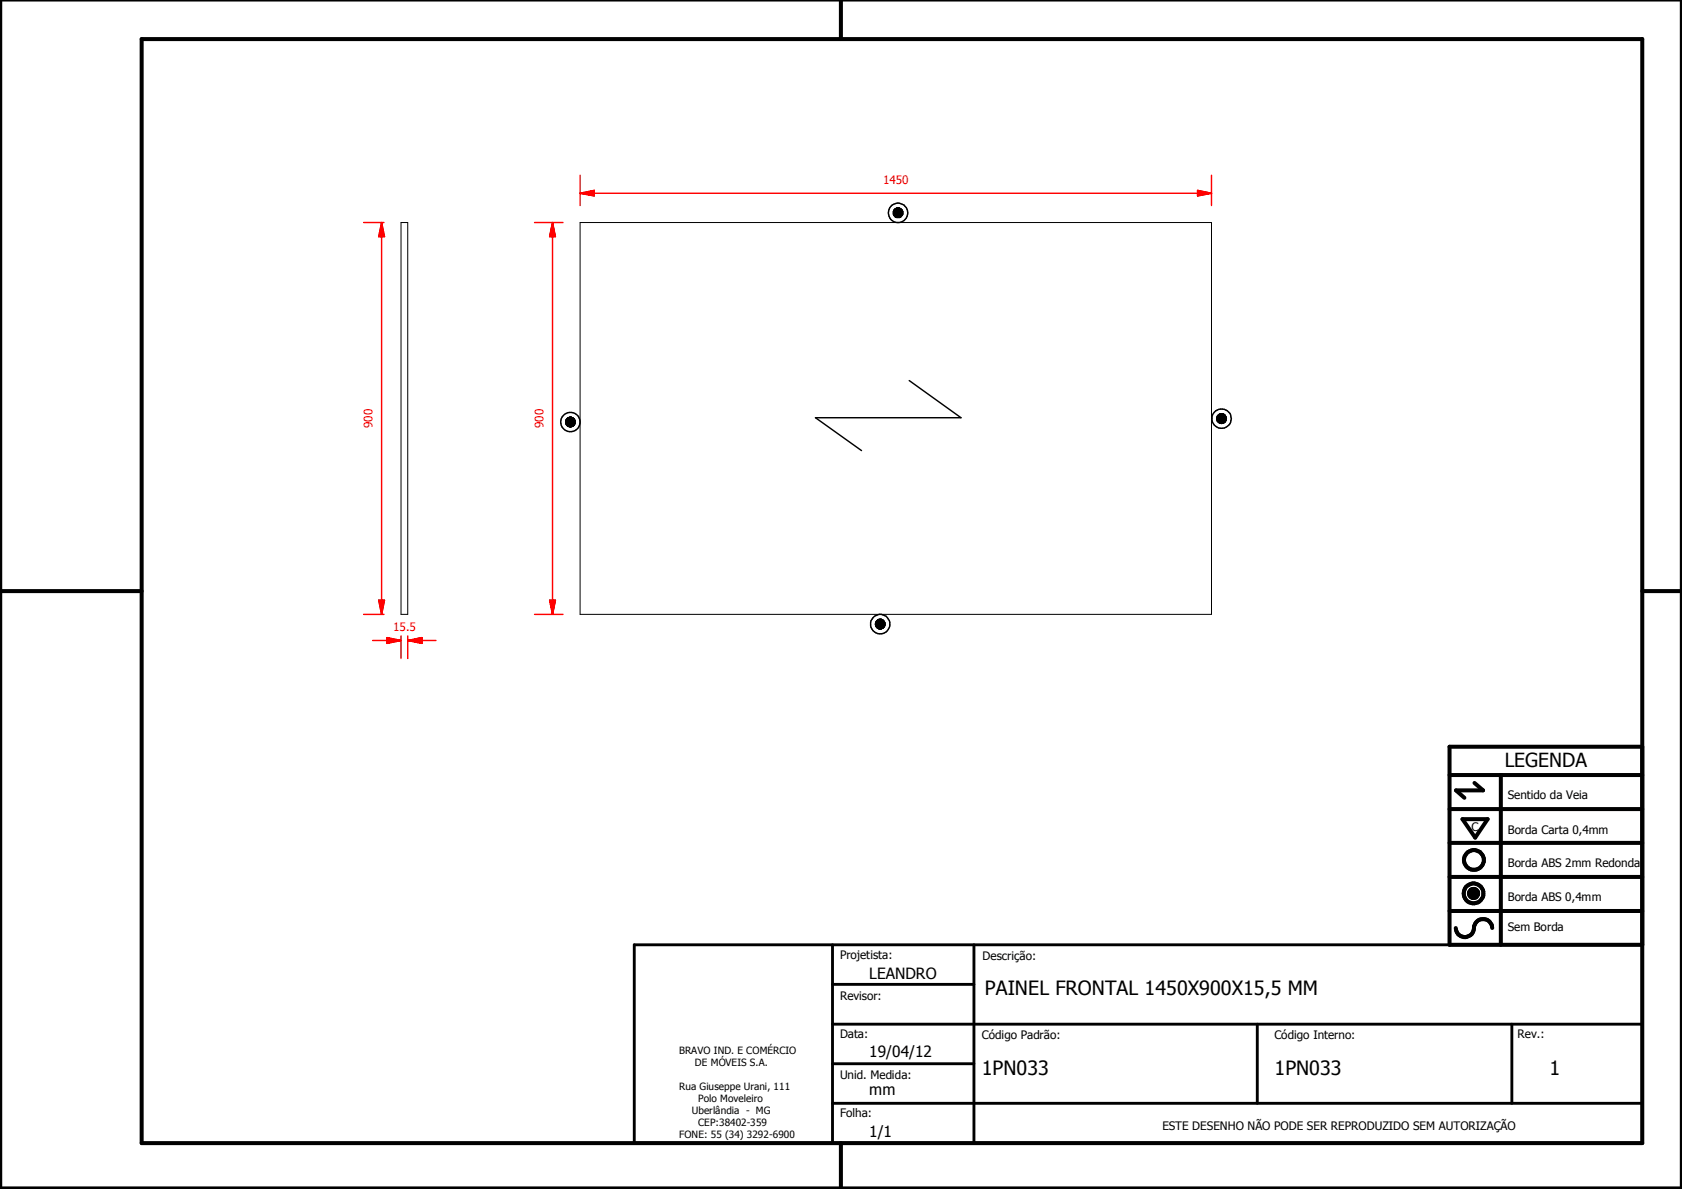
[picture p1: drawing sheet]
<svg xmlns="http://www.w3.org/2000/svg" width="297mm" height="210mm" viewBox="0 0 297 210" stroke-linecap="round" stroke-linejoin="round" font-family="sans-serif">
<g fill="none" stroke="#000" stroke-width=".18">
<path d="M70.8 39.3h1.2v69.2h-1.2zM102.4 39.3h111.5v69.2h-111.5zM157.8 37.5h1.6v.1zM157.8 37.5l1.6 .1h-1.6zM157.8 37.6h1.6zM157.8 37.6h1.6v.2zM157.8 37.6l1.6 .2h-1.6zM157.8 37.8h1.6zM157.8 37.8l1.5 .1zM157.8 37.4l1.6 .1zM157.8 37.3l1.6 .1zM157.8 37.9h1.5v.1z"/>
<path d="M157.8 37.9l1.5 .1h-1.4zM157.8 37.2l1.6 .1h-1.6zM157.8 37.2h1.5l.1 .1zM157.9 38h1.4zM157.9 38l1.4 .1zM157.9 37.1l1.4 .1h-1.5zM157.9 37.1l1.4 .1zM157.9 38.1h1.4zM157.9 38.1h1.3zM157.9 37.1h1.4zM157.9 38.1l1.3 .1zM157.9 37l1.4 .1h-1.4z"/>
<path d="M157.9 37l1.4 .1zM157.9 37h1.3zM158 38.2h1.2zM158 38.2l1.1 .1zM158 37h1.2zM158.1 38.3h1zM158.1 38.3h.9zM158.1 36.9l1.1 .1h-1.2zM158.1 36.9l1.1 .1zM158.1 36.9h1zM158.2 38.3h.8zM158.2 38.3l.7 .1z"/>
<path d="M158.2 36.8l.9 .1zM158.2 36.8h.8zM158.2 38.4h.7zM158.2 38.4h.6zM158.2 36.8h.7zM158.3 38.4h.5zM158.3 36.7l.6 .1zM158.3 36.7h.5zM158.4 38.4h.4zM158.4 38.4h.3zM158.4 36.7h.4zM158.5 38.4h.2z"/>
<path d="M158.5 36.7h.3zM158.5 36.7h.2zM99.9 74.4l1.7 .1zM99.9 74.5l1.7 .1zM99.9 74.6l1.7 .1zM99.9 74.7l1.7 .1zM99.9 74.8h1.7zM99.9 74.8h1.6zM99.9 74.3l1.7 .1zM99.9 74.3h1.7zM100 74.8h1.5zM100 74.8l1.5 .1z"/>
<path d="M100 74.9h1.5zM100 74.9l1.4 .1zM100 74.2l1.6 .1h-1.7zM100 74.2l1.6 .1zM100 74.1l1.5 .1zM100 75h1.4zM100 75l1.4 .1zM100 74l1.5 .1h-1.5zM100 74l1.5 .1zM100.1 75.1h1.3zM100.1 75.1h1.2zM100.1 73.9l1.3 .1h-1.4z"/>
<path d="M100.1 73.9l1.3 .1zM100.2 75.1h1.1zM100.2 75.1l1.1 .1zM100.2 73.9h1.2zM100.2 73.9h1.1zM100.2 75.2h1.1zM100.2 75.2h1zM100.2 73.8l1.1 .1zM100.3 75.2h.9zM100.3 75.2l.8 .1zM100.3 73.8h1zM100.3 73.8h.9z"/>
<path d="M100.4 75.3h.7zM100.4 75.3h.6zM100.4 73.7l.8 .1zM100.4 73.7h.7zM100.5 75.3h.5zM100.5 75.3h.4zM100.5 73.7h.6zM100.5 75.3l.3 .1zM100.5 73.7h.5zM100.5 73.7h.4zM100.7 75.4h.1zM100.7 73.7h.2z"/>
<path d="M100.7 73.7h.1zM214.9 73.8h1.7v.1zM214.9 73.8l1.7 .1h-1.7zM214.9 73.9l1.7 .1zM214.9 74l1.7 .1zM214.9 74.1h1.7zM214.9 74.1l1.6 .1zM214.9 74.2h1.6zM214.9 74.2l1.6 .1zM214.9 73.7l1.7 .1zM214.9 73.7h1.7zM215 74.3h1.5z"/>
<path d="M215 74.3h1.4zM215 74.3l1.4 .1zM215 73.5l1.5 .2h-1.6zM215 73.5h1.5v.2zM215 73.5h1.5zM215 73.5h1.4zM215 74.4h1.4zM215 74.4l1.4 .1zM215 73.4l1.4 .1zM215.1 74.5h1.3zM215.1 74.5h1.2zM215.1 73.4h1.3z"/>
<path d="M215.2 74.5h1.1zM215.2 74.5l1 .1zM215.2 73.3l1.2 .1zM215.2 74.6h1zM215.2 73.2l1.1 .1zM215.3 74.6h.9zM215.3 74.6l.8 .1zM215.3 73.2h.9h-1zM215.3 73.2h.9zM215.4 74.7h.7zM215.4 74.7h.6zM215.4 73.1l.8 .1z"/>
<path d="M215.4 73.1h.7zM215.5 74.7h.5zM215.5 74.7h.4zM215.5 73.1h.6zM215.5 73.1h.5zM215.6 74.7h.3zM215.6 74.7l.2 .1zM215.6 73.1h.4zM215.6 73.1h.3zM215.6 74.8h.2zM215.6 73.1h.2zM154.6 110.1l1.7 .1z"/>
<path d="M154.6 110.2l1.7 .1zM154.6 110.3l1.7 .1zM154.6 110.4h1.7zM154.6 110.4h1.6zM154.6 110.4l1.6 .1zM154.6 110l1.7 .1h-1.7zM154.6 110h1.7v.1zM154.6 109.9l1.7 .1zM154.7 110.5h1.5zM154.7 110.5l1.5 .1zM154.7 109.9h1.5h-1.6zM154.7 109.9h1.5z"/>
<path d="M154.7 110.6h1.5zM154.7 110.6l1.4 .1zM154.7 109.7l1.5 .2h-1.5zM154.7 109.7h1.5v.2zM154.8 110.7h1.3zM154.8 109.7h1.4zM154.8 110.7l1.2 .1zM154.8 109.6l1.3 .1h-1.3zM154.8 109.6l1.3 .1zM154.8 109.6h1.3zM154.9 110.8h1.1zM154.9 110.8l1.1 .1z"/>
<path d="M154.9 109.6h1.2zM155 110.9h1zM155 110.9h.9zM155 109.5l1 .1h-1.1zM155 109.5l1 .1zM155 110.9l.8 .1zM155 109.4l1 .1zM155 109.4h.9zM155.1 111h.7zM155.1 111h.6zM155.1 109.4h.8zM155.2 111h.5z"/>
<path d="M155.2 111h.4zM155.2 109.3l.6 .1h-.7zM155.2 109.3l.6 .1zM155.2 109.3h.5zM155.3 111h.3zM155.3 111h.2zM155.3 109.3h.4zM155.3 109.3h.3zM155.4 111h.1zM155.4 109.3h.2zM155.4 109.3h.1zM259.4 157.6l1.6 .1z"/>
<path d="M259.4 157.7l1.6 .1zM259.4 157.8l1.6 .1zM259.4 157.9h1.6v.1zM259.4 157.9l1.6 .1h-1.5zM259.4 157.6h1.6zM259.5 158h1.5zM259.5 158l1.4 .1zM259.5 157.5l1.5 .1h-1.6zM259.5 157.5l1.5 .1zM259.5 158.1h1.4zM259.5 157.4l1.5 .1h-1.5zM259.5 157.4l1.5 .1z"/>
<path d="M259.5 158.1l1.4 .1zM259.5 157.3l1.4 .1h-1.4zM259.5 157.3l1.4 .1zM259.6 158.2h1.3zM259.6 158.2h1.2zM259.6 157.2l1.3 .1h-1.4zM259.6 157.2l1.3 .1zM259.6 158.2l1.2 .1zM259.6 157.2h1.3zM259.7 158.3h1.1zM259.7 158.3l1 .1zM259.7 157.1l1.1 .1h-1.2z"/>
<path d="M259.7 157.1l1.1 .1zM259.7 157.1h1.1zM259.8 158.4h.9zM259.8 158.4h.8zM259.8 157.1h1zM259.8 157.1h.9zM259.8 158.4l.8 .1zM259.8 157l.9 .1zM259.8 157h.8zM259.9 158.5h.7zM259.9 158.5h.6zM259.9 157h.7z"/>
<path d="M260 158.5h.5zM260 158.5h.4zM260 157h.6zM260.1 158.5h.3zM260.1 158.5h.2zM260.1 156.9l.4 .1zM260.1 156.9h.3zM260.1 156.9h.2z"/>
</g>
<g fill="#000">
<path d="M157.8 37.4l1.6 .1zM157.8 37.3l1.6 .1zM157.8 37.2l1.6 .1h-1.6zM157.8 37.2h1.5l.1 .1zM157.9 37.1l1.4 .1h-1.5zM157.9 37.1l1.4 .1zM157.9 37.1h1.4zM157.9 37l1.4 .1h-1.4zM157.9 37l1.4 .1zM157.9 37h1.3zM158 37h1.2zM158.1 36.9l1.1 .1h-1.2z"/>
<path d="M158.1 36.9l1.1 .1zM158.1 36.9h1zM158.2 36.8l.9 .1zM158.2 36.8h.8zM158.2 36.8h.7zM158.3 36.7l.6 .1zM158.3 36.7h.5zM158.4 36.7h.4zM158.5 36.7h.3zM158.5 36.7h.2zM158.4 38.4h.3zM158.5 38.4h.2z"/>
<path d="M158.3 38.4h.5zM158.4 38.4h.4zM158.2 38.4h.6zM158.2 38.3l.7 .1zM158.2 38.4h.7zM158.1 38.3h.9zM158.2 38.3h.8zM158 38.2l1.1 .1zM158.1 38.3h1zM157.9 38.1l1.3 .1zM158 38.2h1.2zM157.9 38.1h1.3z"/>
<path d="M157.9 38l1.4 .1zM157.9 38.1h1.4zM157.8 37.8l1.5 .1zM157.8 37.9h1.5v.1zM157.8 37.9l1.5 .1h-1.4zM157.9 38h1.4zM157.8 37.5h1.6v.1zM157.8 37.5l1.6 .1h-1.6zM157.8 37.6h1.6zM157.8 37.6h1.6v.2zM157.8 37.6l1.6 .2h-1.6zM157.8 37.8h1.6z"/>
<path d="M99.9 74.3l1.7 .1zM99.9 74.3h1.7zM100 74.2l1.6 .1h-1.7zM100 74.2l1.6 .1zM100 74.1l1.5 .1zM100 74l1.5 .1h-1.5zM100 74l1.5 .1zM100.1 73.9l1.3 .1h-1.4zM100.1 73.9l1.3 .1zM100.2 73.9h1.2zM100.2 73.9h1.1zM100.2 73.8l1.1 .1z"/>
<path d="M100.3 73.8h1zM100.3 73.8h.9zM100.4 73.7l.8 .1zM100.4 73.7h.7zM100.5 73.7h.6zM100.5 73.7h.5zM100.5 73.7h.4zM100.7 73.7h.2zM100.7 73.7h.1zM100.5 75.3l.3 .1zM100.7 75.4h.1zM100.5 75.3h.4z"/>
<path d="M100.4 75.3h.6zM100.5 75.3h.5zM100.3 75.2l.8 .1zM100.4 75.3h.7zM100.2 75.2h1zM100.3 75.2h.9zM100.2 75.1l1.1 .1zM100.2 75.2h1.1zM100.1 75.1h1.2zM100.2 75.1h1.1zM100 75l1.4 .1zM100.1 75.1h1.3z"/>
<path d="M100 74.9l1.4 .1zM100 75h1.4zM100 74.8l1.5 .1zM100 74.9h1.5zM99.9 74.8h1.6zM100 74.8h1.5zM99.9 74.4l1.7 .1zM99.9 74.5l1.7 .1zM99.9 74.6l1.7 .1zM99.9 74.7l1.7 .1zM99.9 74.8h1.7zM214.9 73.7l1.7 .1z"/>
<path d="M214.9 73.7h1.7zM215 73.5l1.5 .2h-1.6zM215 73.5h1.5v.2zM215 73.5h1.5zM215 73.5h1.4zM215 73.4l1.4 .1zM215.1 73.4h1.3zM215.2 73.3l1.2 .1zM215.2 73.2l1.1 .1zM215.3 73.2h.9h-1zM215.3 73.2h.9zM215.4 73.1l.8 .1z"/>
<path d="M215.4 73.1h.7zM215.5 73.1h.6zM215.5 73.1h.5zM215.6 73.1h.4zM215.6 73.1h.3zM215.6 73.1h.2zM215.6 74.7l.2 .1zM215.6 74.8h.2zM215.5 74.7h.4zM215.6 74.7h.3zM215.4 74.7h.6zM215.5 74.7h.5z"/>
<path d="M215.3 74.6l.8 .1zM215.4 74.7h.7zM215.2 74.6h1zM215.3 74.6h.9zM215.2 74.5l1 .1zM215.1 74.5h1.2zM215.2 74.5h1.1zM215 74.4l1.4 .1zM215.1 74.5h1.3zM215 74.3l1.4 .1zM215 74.4h1.4zM215 74.3h1.4z"/>
<path d="M214.9 74.2l1.6 .1zM215 74.3h1.5zM214.9 74.1l1.6 .1zM214.9 74.2h1.6zM214.9 73.8h1.7v.1zM214.9 73.8l1.7 .1h-1.7zM214.9 73.9l1.7 .1zM214.9 74l1.7 .1zM214.9 74.1h1.7zM154.6 110l1.7 .1h-1.7zM154.6 110h1.7v.1zM154.6 109.9l1.7 .1z"/>
<path d="M154.7 109.9h1.5h-1.6zM154.7 109.9h1.5zM154.7 109.7l1.5 .2h-1.5zM154.7 109.7h1.5v.2zM154.8 109.7h1.4zM154.8 109.6l1.3 .1h-1.3zM154.8 109.6l1.3 .1zM154.8 109.6h1.3zM154.9 109.6h1.2zM155 109.5l1 .1h-1.1zM155 109.5l1 .1zM155 109.4l1 .1z"/>
<path d="M155 109.4h.9zM155.1 109.4h.8zM155.2 109.3l.6 .1h-.7zM155.2 109.3l.6 .1zM155.2 109.3h.5zM155.3 109.3h.4zM155.3 109.3h.3zM155.4 109.3h.2zM155.4 109.3h.1zM155.3 111h.2zM155.4 111h.1zM155.2 111h.4z"/>
<path d="M155.3 111h.3zM155.1 111h.6zM155.2 111h.5zM155 110.9l.8 .1zM155.1 111h.7zM155 110.9h.9zM154.9 110.8l1.1 .1zM155 110.9h1zM154.8 110.7l1.2 .1zM154.9 110.8h1.1zM154.8 110.7h1.3zM154.7 110.6l1.4 .1z"/>
<path d="M154.7 110.5l1.5 .1zM154.7 110.6h1.5zM154.6 110.4h1.6zM154.6 110.4l1.6 .1zM154.7 110.5h1.5zM154.6 110.1l1.7 .1zM154.6 110.2l1.7 .1zM154.6 110.3l1.7 .1zM154.6 110.4h1.7zM259.4 157.6h1.6zM259.5 157.5l1.5 .1h-1.6zM259.5 157.5l1.5 .1z"/>
<path d="M259.5 157.4l1.5 .1h-1.5zM259.5 157.4l1.5 .1zM259.5 157.3l1.4 .1h-1.4zM259.5 157.3l1.4 .1zM259.6 157.2l1.3 .1h-1.4zM259.6 157.2l1.3 .1zM259.6 157.2h1.3zM259.7 157.1l1.1 .1h-1.2zM259.7 157.1l1.1 .1zM259.7 157.1h1.1zM259.8 157.1h1zM259.8 157.1h.9z"/>
<path d="M259.8 157l.9 .1zM259.8 157h.8zM259.9 157h.7zM260 157h.6zM260.1 156.9l.4 .1zM260.1 156.9h.3zM260.1 156.9h.2zM260.1 158.5h.2zM260 158.5h.4zM260.1 158.5h.3zM259.9 158.5h.6zM260 158.5h.5z"/>
<path d="M259.8 158.4l.8 .1zM259.9 158.5h.7zM259.8 158.4h.8zM259.7 158.3l1 .1zM259.8 158.4h.9zM259.6 158.2l1.2 .1zM259.7 158.3h1.1zM259.6 158.2h1.2zM259.5 158.1l1.4 .1zM259.6 158.2h1.3zM259.5 158l1.4 .1zM259.5 158.1h1.4z"/>
<path d="M259.4 157.9l1.6 .1h-1.5zM259.5 158h1.5zM259.4 157.6l1.6 .1zM259.4 157.7l1.6 .1zM259.4 157.8l1.6 .1zM259.4 157.9h1.6v.1z"/>
</g>
<g fill="none" stroke="#000" stroke-width=".71">
<path d="M148.5 0v6.9M297 -.1v209.9h-297v-209.9M25 6.9h265v194.9h-265zM0 104.4h25M290 104.4h7M256 136.8h34M260.4 138.2l1.5 1.3h-4.8l1.5 1.3M265 136.8v30M290 131.8h-34v35h34M256 154.8h34M256 148.8h34M256 142.8h34"/>
<path d="M258.3 144.6h4.4l-2.2 3.3zM256 160.8h34M257.1 163.8a1.62 1.62 0 0 0 1.8 1.6 1.62 1.62 0 0 0 1.4-1.9 1.63 1.63 0 0 1 1.7-1.2 1.63 1.63 0 0 1 1.5 1.5M148.5 201.8v8"/>
<circle cx="260.2" cy="157.7" r="1.76"/>
<circle cx="260.2" cy="157.7" r=".82"/>
<circle cx="260.3" cy="151.8" r="1.76"/>
</g>
<path d="M112 166.8h178v35h-178zM147 173.8h25M147 166.8v35M172 166.8v35M147 194.8h143M147 180.8h143M147 187.8h25M222 180.8v14M267 180.8v14" fill="none" stroke="#000" stroke-width=".51"/>
<g fill="none" stroke="#000" stroke-width=".25">
<circle cx="158.6" cy="37.6" r="1.72"/>
<circle cx="158.6" cy="37.6" r=".86"/>
<circle cx="100.7" cy="74.5" r=".85"/>
<circle cx="100.7" cy="74.5" r="1.7"/>
<circle cx="215.7" cy="73.9" r="1.7"/>
<circle cx="215.7" cy="73.9" r=".85"/>
<circle cx="155.4" cy="110.2" r=".84"/>
<circle cx="155.5" cy="110.2" r="1.71"/>
</g>
<path d="M68.3 113.1h2.5" fill="none" stroke="#f00" stroke-width=".25"/>
<path d="M68.3 112.6l2.5 .5-2.5 .5z" fill="#f00"/>
<path d="M68.3 112.6l2.5 .5-2.5 .5zM72 113.1h2.5" fill="none" stroke="#f00" stroke-width=".25"/>
<path d="M72 113.1l2.5-.5v1z" fill="#f00"/>
<path d="M65.8 113.1h2.5M67.4 106v2.5M70.8 112.3v3.9M72 113.1l2.5-.5v1zM72 112.3v3.9M74.5 113.1h2.5" fill="none" stroke="#f00" stroke-width=".25"/>
<path d="M66.9 106h1l-.5 2.5z" fill="#f00"/>
<path d="M67.4 39.3v2.5M66.9 106h1l-.5 2.5z" fill="none" stroke="#f00" stroke-width=".25"/>
<path d="M67.4 39.3l.5 2.5h-1z" fill="#f00"/>
<path d="M64.2 39.3h3.6M67.4 39.3l.5 2.5h-1zM102.4 34.1h2.5M67.4 41.8v64.2M64.2 108.5h3.6" fill="none" stroke="#f00" stroke-width=".25"/>
<path d="M160.6 67.2l9.1 6.5h-25.7l8.1 5.8" fill="none" stroke="#000" stroke-width=".25"/>
<path d="M102.4 34.1l2.5-.5v1z" fill="#f00"/>
<path d="M102.4 34.1l2.5-.5v1zM211.5 34.1h2.4" fill="none" stroke="#f00" stroke-width=".25"/>
<path d="M211.5 33.6l2.4 .5-2.4 .5z" fill="#f00"/>
<path d="M102.4 30.9v5.4M104.9 34.1h106.6M211.5 33.6l2.4 .5-2.4 .5zM213.9 30.9v5.4M97.6 106v2.5" fill="none" stroke="#f00" stroke-width=".25"/>
<path d="M97.1 106h1l-.5 2.5z" fill="#f00"/>
<path d="M97.6 39.3v2.5M97.1 106h1l-.5 2.5z" fill="none" stroke="#f00" stroke-width=".25"/>
<path d="M97.6 39.3l.5 2.5h-1z" fill="#f00"/>
<path d="M94.4 39.3h5M97.6 39.3l.5 2.5h-1zM97.6 41.8v64.2M94.4 108.5h5" fill="none" stroke="#f00" stroke-width=".25"/>
<g font-size="3.5">
<text x="173.9" y="175.7">PAINEL FRONTAL 1450X900X15,5 MM</text>
<text x="173.4" y="189.7">1PN033</text>
<text x="225.1" y="189.7">1PN033</text>
<text x="273.6" y="189.7">1</text>
</g>
<text font-size="3.4" x="265.7" y="135.4">LEGENDA</text>
<g font-size="2.7">
<text x="153.5" y="172.8">LEANDRO</text>
<text x="153.5" y="186.6">19/04/12</text>
<text x="153.5" y="193.4">mm</text>
<text x="153.5" y="200.8">1/1</text>
</g>
<g font-size="2.1" fill="#f00">
<text x="156" y="32.5">1450</text>
<text x="65.8" y="75.6" transform="rotate(-90 65.8 75.6)">900</text>
<text x="96" y="75.6" transform="rotate(-90 96 75.6)">900</text>
<text x="69.4" y="111.5">15.5</text>
</g>
<g font-size="2.1">
<text x="266.3" y="141.1">Sentido da Veia</text>
<text x="259.8" y="146.7">C</text>
<text x="266.3" y="147.2">Borda Carta 0,4mm</text>
<text x="266.3" y="153.1">Borda ABS 2mm Redonda</text>
<text x="266.3" y="159">Borda ABS 0,4mm</text>
<text x="266.3" y="164.4">Sem Borda</text>
<text x="148.4" y="169.3">Projetista:</text>
<text x="173.5" y="169.5">Descrição:</text>
<text x="148.4" y="176.6">Revisor:</text>
<text x="148.4" y="183.2">Data:</text>
<text x="173.4" y="183.3">Código Padrão:</text>
<text x="225.1" y="183.3">Código Interno:</text>
<text x="268" y="183.2">Rev.:</text>
<text x="148.4" y="190.5">Unid. Medida:</text>
<text x="148.4" y="197.2">Folha:</text>
<text x="205.3" y="199.5">ESTE DESENHO NÃO PODE SER REPRODUZIDO SEM AUTORIZAÇÃO</text>
</g>
<g font-size="1.8">
<text x="119.9" y="186">BRAVO IND. E COMÉRCIO</text>
<text x="122.7" y="188.1">DE MÓVEIS S.A.</text>
<text x="119.9" y="192.4">Rua Giuseppe Urani, 111</text>
<text x="122.2" y="196.7">Uberlândia - MG</text>
<text x="123.3" y="194.6">Polo Moveleiro</text>
<text x="119.9" y="201">FONE: 55 (34) 3292-6900</text>
<text x="123.3" y="198.8">CEP:38402-359</text>
</g>
</svg>
